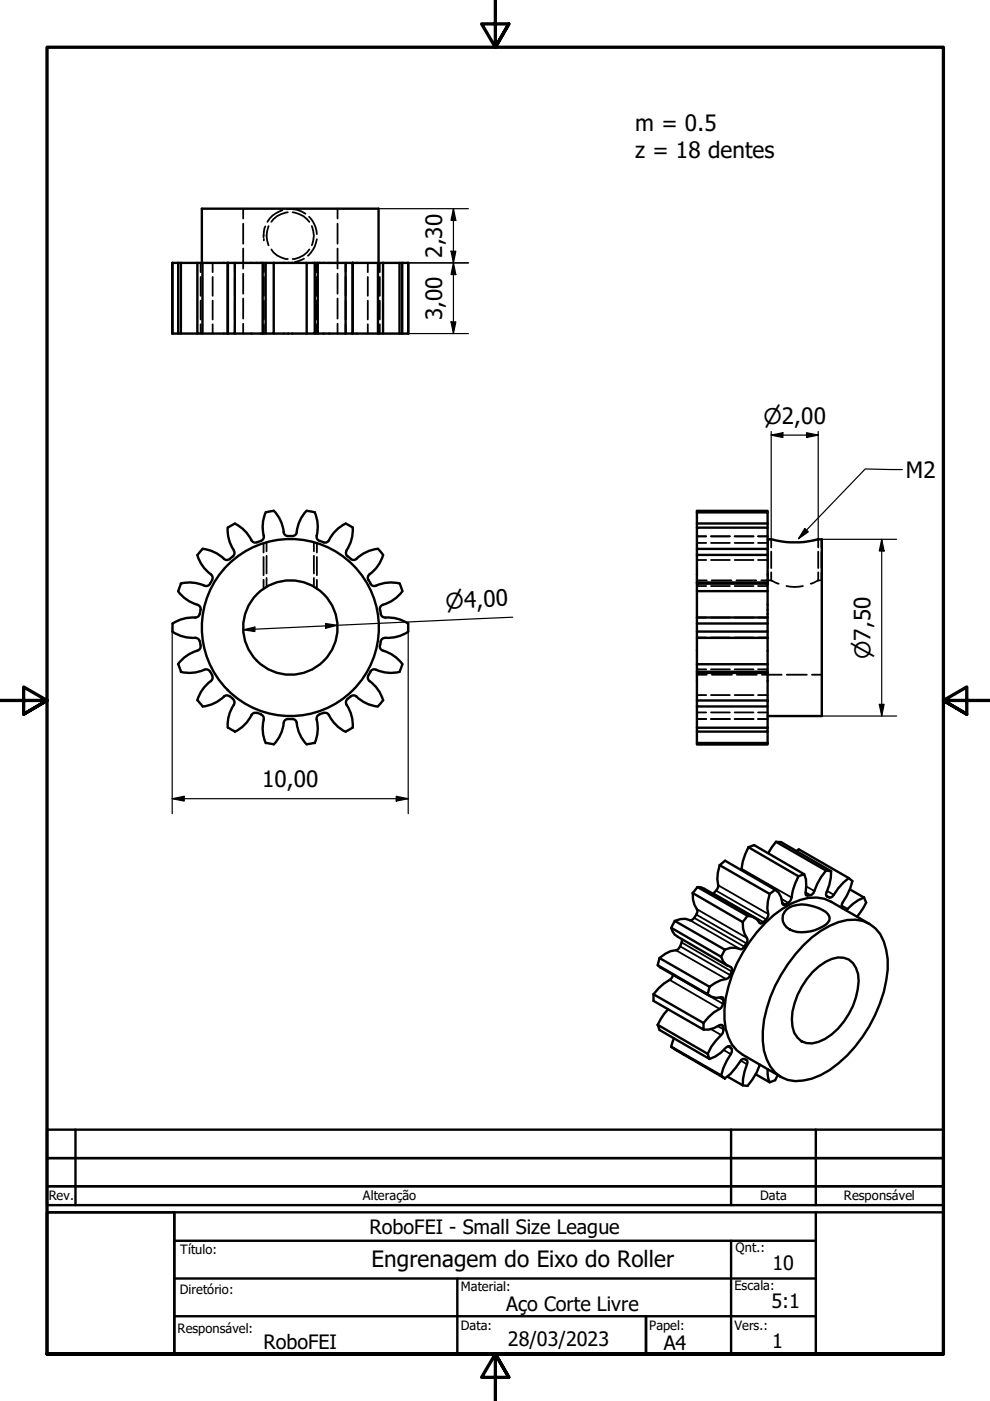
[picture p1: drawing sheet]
<svg xmlns="http://www.w3.org/2000/svg" width="210mm" height="297mm" viewBox="0 0 210 297" stroke-linecap="round" stroke-linejoin="round" font-family="sans-serif">
<!-- layer: Oculto (ISO) -->
<g fill="none" stroke="#000" stroke-width=".38">
<path d="M42.5 55.7v2M42.5 58.7v4M45.1 55.7v2M45.1 58.7v4M49.8 55.7v2M49.8 58.7v4M51.6 44.2v2.1M51.6 47.4v4.3M51.6 52.7v4.2M51.6 58v4.3M55.9 50.7v.3M55.9 55.7v2"/>
<path d="M55.9 58.7v4M56.3 48l-.2 .4-.2 1.9M57 47.9a4.9 4.9 0 0 0 0 4.1M57.5 52.9a4.3 4.3 0 0 0 3.5 2M59.9 44.6a5.3 5.3 0 0 0-3.2 2.4M60.8 44.4a5.3 5.3 0 0 1 4 .9M61 45a5.2 5.2 0 0 0-3.5 2M62 45a5.4 5.4 0 0 1 3.6 2M64.5 54.8l-2 .7M65.5 46a5.8 5.8 0 0 1 1.7 3.6M65.6 52.9a4.6 4.6 0 0 1-3.6 2M66.1 47.9a4.9 4.9 0 0 1 0 4.1"/>
<path d="M67.1 55.7v2M67.1 58.7v4M67.2 50.7a5.8 5.8 0 0 1-1.9 3.5M71.6 44.2v2.1M71.6 47.4v4.3M71.6 52.7v4.2M71.6 58v4.3M73.3 55.7v2M73.3 58.7v4M78 55.7v2M78 58.7v4M80.5 55.7v2"/>
<path d="M80.5 58.7v4M42.5 63.7v4M42.5 68.8v1.9M45.1 63.7v4M45.1 68.8v1.9M49.8 63.7v4M49.8 68.8v1.9M51.6 63.3v4.2M51.6 68.6v2.1M55.9 63.7v4M55.9 68.8v1.9M67.1 63.7v4"/>
<path d="M67.1 68.8v1.9M71.6 63.3v4.2M71.6 68.6v2.1M73.3 63.7v4M73.3 68.8v1.9M78 63.7v4M78 68.8v1.9M80.5 63.7v4M80.5 68.8v1.9M55.9 115.2v1.9M55.9 118.1v3.9M56.5 115v1.9"/>
<path d="M56.5 117.8v3.8M66.5 115v1.9M66.5 117.8v3.8M67.2 115.2v1.9M67.2 118.1v3.9M147.8 113.7h1.9M147.8 118.7h1.9M147.8 115.1h1.9M150.7 113.7h4M150.7 118.7h4M150.7 115.1h4M155.8 113.7h4"/>
<path d="M155.8 118.7h4M155.8 115.1h4M160.7 113.7h2.1M160.7 118.7h2.1M160.7 115.1h2.1M162.8 114.3v1.8M162.8 117v3.4M163.5 114.3v1.8M163.5 117v3.4M173.5 114.3v1.8M173.5 117v3.4M174.2 114.3v1.8"/>
<path d="M174.2 117v3.4M55.9 122.9v1.9M56.5 122.5v1.9M66.5 122.5v1.9M67.2 122.9v1.9M147.8 123h2.1M147.8 124.3h1.9M147.8 130.9h1.9M147.8 135.2h1.9M150.7 124.3h4M150.7 130.9h4M150.7 135.2h4"/>
<path d="M150.9 123h4.2M155.8 124.3h4M155.8 130.9h4M155.8 135.2h4M156.1 123h4.2M160.7 124.3h2.1M160.7 130.9h2.1M160.7 135.2h2.1M161.4 123h2.1M162.8 121.3v1.7M163.5 123l1.6 .7M163.5 121.3v1.7"/>
<path d="M166.8 124.3a8.1 8.1 0 0 0 3.4 0M173.5 123l-1.6 .7M173.5 121.3v1.7M173.5 123h.2M174 123h.2M174.2 121.3v1.7M147.8 143.1h2.1M147.8 152.4h1.9M147.8 147.4h1.9M147.8 151.1h1.9M147.8 141.9h1.9M150.7 152.4h4"/>
<path d="M150.7 147.4h4M150.7 151.1h4M150.7 141.9h4M150.9 143.1h4.3M155.8 152.4h4M155.8 147.4h4M155.8 151.1h4M155.8 141.9h4M156.2 143.1h4.3M160.7 152.4h2.1M160.7 147.4h2.1M160.7 151.1h2.1"/>
<path d="M160.7 141.9h2.1M161.5 143.1h4.2M166.8 143.1h4.3M172.1 143.1h2.1"/>
</g>
<g fill="none" stroke="#000" stroke-width=".51">
<path d="M36.6 55.7h1.2M37.8 55.7h.6v15M37.8 55.7v15M38.4 55.7h3.4M41.8 55.7h1.1v15h-1.1zM42.8 55.7v-11.5h37.5v11.5M42.9 55.7h5.4M48.3 55.7v15M48.3 55.7h1.5v15h-1.5M49.8 55.7h6.5M55.7 55.7v15M56.3 55.7h1.7v15h-1.7z"/>
<path d="M58 55.7h7M65 55.7h1.7v15h-1.7zM66.7 55.7h6.6M67.4 55.7v15M73.3 55.7h1.4v15h-1.4zM74.7 55.7h5.4M74.8 55.7v15M80.1 55.7h1.1v15h-1.1zM81.2 55.7h3.5v15M84.7 55.7h1.9M85.3 55.7v15M86.6 55.7v15"/>
<path d="M36.6 70.7l-.1-15v15h5.3M42.9 70.7h5.4M49.8 70.7h6.5M58 70.7h7M66.7 70.7h6.6M74.7 70.7h5.4M81.2 70.7h4.1M85.3 70.7h1.3M41.8 117.7l.6 1.3 .7 1.3 1.6 1.5M41.9 117.6l1.1-1.3 1.4 .4 1.3 .5 1.8 1.3M47.5 118.5a.92 .92 0 0 0 1.2 0M48.3 111.8v1.5l.3 1.4 1 2"/>
<path d="M49.4 117.9l-.6 .6M49.6 116.7a.92 .92 0 0 1-.2 1.3M49.8 111a8.4 8.4 0 0 1 3.7 3.8l.6 .2h.4M49.8 111l-1.5 .8M55.3 114.7l-.8 .3M56.3 108.6a8.4 8.4 0 0 0-.4 5.3l-.3 .6-.3 .2M56.4 108.6l1.6-.3 1.3 1.7 .6 1.4 .3 1.4M60.1 112.8a.92 .92 0 0 0 1 .9M61.1 113.7h.9M62.9 112.8l.5-2.1a6.4 6.4 0 0 1 1.7-2.4l1.6 .3a8.4 8.4 0 0 1 .4 5.3l.3 .6 .3 .2M62.9 112.8a.92 .92 0 0 1-.9 .9M73.3 111a8.4 8.4 0 0 0-3.7 3.8 1.69 1.69 0 0 1-1.8-.1"/>
<path d="M73.3 111l1.5 .8-.2 2.2-.4 1.4-.7 1.3M73.5 116.7a1.08 1.08 0 0 0 .6 1.6l.3 .2M80.1 116.4a8.3 8.3 0 0 0-4.8 2.3h-.6l-.3-.2M80.1 116.3l1.1 1.4M81.2 117.7a8.4 8.4 0 0 1-3.1 4.3 1.64 1.64 0 0 0 .5 1.7M147.8 116.4v-4.5h15v4.5M147.8 116.4h15v1.3h-15zM147.8 108.6h15v2.4M147.8 117.7v6M147.8 111h15M162.8 114.3h.7a19.9 19.9 0 0 0 10 0h.7v37.5h-11.4M162.8 108.6v-.3h-15v3.6"/>
<path d="M162.8 111v.9M162.8 117.7v6M36.6 133.9l1.3 .7 1.3 .5 2.2 .1M36.6 132.2v1.7M37.7 125.3a8.5 8.5 0 0 0 4.5 3.1l.3 .5v.4M38.3 123.7l2.2-.2 1.4 .2 1.4 .5M38.4 123.7l-.6 1.6M41.4 135.2a.92 .92 0 0 1 .9 .8M41.4 130.9l-1.4 .1-1.5 .3-1.9 .9M41.9 138l-1.4 .5-1.2 .8-1.6 1.5M42.3 130.1a.92 .92 0 0 1-.9 .8M42.4 136l.1 .8"/>
<path d="M42.5 136.9a.92 .92 0 0 1-.6 1M42.5 129.3l-.1 .8M44.5 123.8a.92 .92 0 0 1-1.2 .4M44.7 121.8a.92 .92 0 0 1 .3 1.2M45 123l-.4 .7M78.5 123.8a.92 .92 0 0 0 1.2 .4M79.8 124.2l2-.6 1.5-.1 1.4 .2 .6 1.6M80.5 136.9a.92 .92 0 0 0 .7 1M80.6 129.3l.1 .5a.97 .97 0 0 0 1 1.1M81.2 138l2 .8 1.1 .9 1 1.1M81.7 135.2a1.11 1.11 0 0 0-1.1 1.4v.2M81.7 130.9l2.2 .2 1.4 .4 1.3 .7"/>
<path d="M85.3 125.4a8.5 8.5 0 0 1-4.4 3l-.4 .5v.4M86.5 132.2v1.7M86.6 133.9l-2 1-1.4 .3h-1.5M147.8 130.9v1.3h15M147.8 132.2v8.6h15M147.8 123.7h15v1.6h-15zM147.8 125.3v5.6M147.8 130.9h15M147.8 123.5h15M147.8 135.2h15M162.8 132.2v1.7h-15M162.8 135.2v5.6"/>
<path d="M162.8 125.3v6.9M162.8 133.9v1.3M37.8 140.8l.6 1.6M41.9 148.4l1.1 1.4M43.3 142l-2.1 .6-1.4 .1-1.5-.3M43.3 142a1.18 1.18 0 0 1 1.5 .9l.2 .2M44.7 144.4l-1.1 1-.9 1.1-.9 2M45 143.2a.92 .92 0 0 1-.3 1.2M47.5 147.7l-1.8 1.3-1.3 .5-1.4 .3M48.3 154.3l1.5 .8M48.7 147.7a.92 .92 0 0 0-1.2 0M48.8 147.6a1.44 1.44 0 0 1 .4 2.5l-.8 2-.1 2.2"/>
<path d="M53.3 151.6l-1.2 1.8-1.1 1-1.2 .8M54.5 151.2a.92 .92 0 0 0-1.2 .4M54.5 151.1l.8 .3M55.3 151.5a.92 .92 0 0 1 .6 1.1M55.9 152.6l-.2 1.4 .1 1.5 .5 2.1M61.1 152.4a.89 .89 0 0 0-.9 .9l-.6 2.1-1.1 1.9-.4 .5-1.7-.3M61.1 152.4h.9M62 152.4a.89 .89 0 0 1 .9 .9l.5 2.1a6.4 6.4 0 0 0 1.7 2.4l1.6-.3M67.1 152.6l.3 2.1-.2 1.5-.5 1.4M67.7 151.5a.92 .92 0 0 0-.6 1.1M68.6 151.2a.92 .92 0 0 1 1.2 .4M68.6 151.1l-.8 .3"/>
<path d="M69.7 151.6l.8 1.2 1 1.1 1.8 1.3M73.5 149.4l.9 2 .3 1.4 .1 1.5-1.5 .8M74.4 147.7a.92 .92 0 0 1 1.2 0l1.1 .9 1.3 .7 2.1 .5M74.4 147.6l-.5 .4a1.03 1.03 0 0 0-.4 1.4M78.1 143.2a.92 .92 0 0 0 .3 1.2l1 1 .9 1.1 .9 2M79.7 142a1.09 1.09 0 0 0-1.4 .9l-.2 .2M79.8 142l1.3 .5 1.5 .2 2.1-.3M81.2 148.5l-1.1 1.3M85.3 140.8l-.6 1.6M147.8 148.5h15v1.3h-15zM147.8 157.5h15v.3h-15zM147.8 149.8v4.5h15"/>
<path d="M147.8 154.3v.8h15v-.8M147.8 140.8v7.7M147.8 155.1v2.4M147.8 142.7h15M162.8 140.8v1.6h-15M162.8 142.4v6.1M162.8 149.8v4.5M162.8 155.1v2.4M158.7 179.6a12.7 12.7 0 0 0-1.5 4.9M158.7 179.6l1.2-.4 10.6 6.1M158.7 179.6l10.6 6.2M164.5 178.5l-1.6 2.4"/>
<path d="M164.5 178.5l10.6 6.1M164.5 178.5h1.1l10.6 6.2M142.3 196.7l.8 1.5 .6 .4 10.6 6.2M143.1 195.2l10.6 6.1-.8 1.6-10.6-6.2zM144.6 199.1a2.45 2.45 0 0 1-1.3 2.4l-1.1 .2-1.2 .5-1.2 .9M146.9 189.3a5.9 5.9 0 0 0 1 3.8 2.21 2.21 0 0 1-1.6 2l-.9-.3-1.1 .1-1.2 .3M146.9 189.3l10.6 6.2M147.9 188.1h.8l.7 .4 10.6 6M147.9 188.1l10.6 6.1M147.9 188.1l-1 1.2M152.6 183.4a8.3 8.3 0 0 0-.3 4.7l-.5 .7-.6 .7M152.6 183.4l1.1-.9 10.6 6.1"/>
<path d="M152.6 183.4l10.6 6.1M157.5 195.5a5.9 5.9 0 0 0 1 3.7 3.1 3.1 0 0 1-1.3 2.1 4.3 4.3 0 0 0-3.5 0M158.5 194.2l-1 1.3M163.2 189.5a8.3 8.3 0 0 0-.3 4.7l-.2 .4a2.7 2.7 0 0 1-1.5 1.2 3.3 3.3 0 0 0-2.7-1.6M164.3 188.6l-1.1 .9M166.8 192.8a6.3 6.3 0 0 1 6-.5 5.2 5.2 0 0 1 3 2 1.49 1.49 0 0 1-.7 1.8 8.3 8.3 0 0 1-7 1.2 2.63 2.63 0 0 1-2.1-1.8 2.63 2.63 0 0 1 .8-2.7zM168.8 180.5l.6-.4 10.6 6.1 .7 .6a15.7 15.7 0 0 1-2.2 4.9l-.1 .4 .2 .5M169.3 185.8a14.6 14.6 0 0 0-1.6 4.9 2.2 2.2 0 0 1-1.5 1.2l-.3-.1a3.9 3.9 0 0 0-1.6-3.2M170.5 185.3l-1.2 .5M175.1 184.6a14.8 14.8 0 0 0-2.6 4.7 1.56 1.56 0 0 1-1.6 .6l-.1-.3a8.6 8.6 0 0 0-.3-4.3M175.1 184.6l1.1 .1M176.2 184.7a11.9 11.9 0 0 1-1.1 4.9l.3 .5 .5 .2 .6-.2a14.7 14.7 0 0 1 3.5-3.9"/>
<path d="M180.2 188.6l3 1.7M183.2 190.3l.4 1.1-1.9 3M183.2 190.3a11.7 11.7 0 0 0-3.9 2.7M184.3 195.9l-8.1-4.7a7.9 7.9 0 0 0-6.5-.4 22.5 22.5 0 0 0-10.8 9 27.9 27.9 0 0 0-5.3 16.3 9.2 9.2 0 0 0 3.9 7.5l8.1 4.7M138.6 210.8v1.4l10.6 6.1v-1.4M138.6 210.8l10.6 6.1M139.4 217.3l.4 1.1 10.6 6.1-.3-1.1M139.4 217.3l10.7 6.1M139.4 204.6l.6 .5 10.6 6.1M139.8 203.1l10.6 6.1-.3 1.6-10.7-6.2zM141.7 214l-.9 1-1.4 2.3M142.7 206.7a2.53 2.53 0 0 1-1.9 1.8l-1.2 1-1 1.3"/>
<path d="M149.2 218.3a6.8 6.8 0 0 0 3.7-1h.3a1.69 1.69 0 0 1-.3 2.1l-2.1 2.5-.7 1.5M150.1 210.8a3.4 3.4 0 0 0 3.1 .6 2.41 2.41 0 0 1-1.8 3.2l-1.2 1-1 1.3M152.9 202.9a3.7 3.7 0 0 0 2.2 2.3 2.28 2.28 0 0 1-2.3 2.6l-1.2 .6-1.2 .8M170.4 200.4a17.9 17.9 0 0 1 9.2-5.3 7.1 7.1 0 0 1 8.3 6.3 19.3 19.3 0 0 1-1.3 11.4 28.2 28.2 0 0 1-12.6 15.2 10.6 10.6 0 0 1-7 1 6.9 6.9 0 0 1-4.4-4.4 16.5 16.5 0 0 1 0-10.7 31.9 31.9 0 0 1 7.8-13.5zM172.3 206.1a9.7 9.7 0 0 1 5.4-3.1 3.6 3.6 0 0 1 3.8 2.2 8.7 8.7 0 0 1 0 6.2 14.7 14.7 0 0 1-8 9.5 3.8 3.8 0 0 1-5.5-3.2 14.7 14.7 0 0 1 4.3-11.6zM142.3 221.9l10.6 6.1 .8 .6zM142.9 220.1l-.6 1.8M150.4 224.5a10.1 10.1 0 0 0 3.9-2.6l.3-.1a1.12 1.12 0 0 1 .3 1.7l-1.5 3-.5 1.5M153.7 228.6a14.2 14.2 0 0 0 3.5-3.9 .87 .87 0 0 1 1.2 .2l.1 .3a13.8 13.8 0 0 0-1 4.9M154.2 228.3l3.3 1.8M160.2 227.8l3 1.7 1.1-.5 .6-1M161.1 225.7a12.4 12.4 0 0 1-2.6 4.5l-1-.1"/>
<path d="M162.8 226.7l.1 1.9 .3 .9"/>
<circle cx="61.6" cy="133" r="10"/>
<circle cx="61.6" cy="133" r="18.8"/>
</g>
<g fill="none" stroke="#000" stroke-width=".38">
<path d="M144.5 199.8l10.6 6.2M146.3 195.1l10.6 6.1M147.2 194.6l10.6 6.1M147.6 193.9l10.6 6.1M147.8 192.8l10.6 6.1M151.3 189.4l10.6 6.1M151.8 188.8l10.6 6.1M152.3 187.7l10.6 6.1M157.2 184.2l10.6 6.1M165.7 190.5l1.4 .9M165.9 191.4l.6 .4M170.8 189.7l.5 .2"/>
<path d="M170.8 189.2l1 .6M170.9 187.9l1.8 1M175.2 189.9l.7 .4M175.3 190l.1 .1M175.4 188.9l1.4 .8M178.4 191.9l1.3 .8M142 207.8l10.6 6.1M142.7 206.7l10.6 6.1M143.3 201.5l10.6 6.1M144.2 200.6l10.6 6.1M150.8 218.2l2.1 1.2M152.2 217.6l1.2 .6"/>
<path d="M152.5 211.5l.9 .6M152.7 217.3l.6 .3M153.4 222.6l1.5 .9M154.2 221.9l.9 .5M154.6 221.8l.2 .1M157 224.8l1.4 .9"/>
</g>
<circle cx="142.7" cy="206.7" r=".25" fill="#000"/>
<!-- layer: Borda (ISO) -->
<path d="M105 0v10l-2.9-4.9h5.8l-2.9 4.9 2.9-4.9M0 148.5h10l-5-2.8v5.7l5-2.9-5 2.9M210 148.5h-10l5-2.8v5.7l-5-2.9 5 2.9M10 287.1v-277.1h190v277.1h-190h190M107.9 292l-2.9-4.9 2.9 4.9h-5.8l2.9-4.9v9.9" fill="none" stroke="#000" stroke-width=".7"/>
<path d="M10 239.5h190v6h-190zM16 239.5v16M155 239.5v16M173 239.5v16M10 257h27v30.1h-27zM10 245.5h190v6h-190zM10 251.5h190v4h-190zM37 263.1h136M137 287.1v-8v8" fill="none" stroke="#000" stroke-width=".51"/>
<path d="M10 257h190v30.1h-190zM37 257v30.1M173 257v30.1M37 279.1h136M37 271.1h136M97 271.1v16M155 263.1v24" fill="none" stroke="#000" stroke-width=".51"/>
<g fill="none" stroke="#000" stroke-width=".25">
<path d="M80.1 55.7h19.2M80.3 44.2h19M95.6 53.3h1l-.5 2.4zM96.1 44.2l.5 2.5h-1zM96.1 55.7l.5 2.5h-1zM96.1 44.2v26.5M80.1 70.7h19.2M95.6 68.2h1l-.5 2.5zM163.5 92.3l2.5-.6v1.1zM163.5 92.3h10M163.5 91.5v22.8M171 91.7l2.5 .6-2.5 .5z"/>
<path d="M173.5 91.5v22.8M174.2 114.3h15.9M186.9 114.3l.6 2.5h-1.1zM186.9 114.3v37.5M36.5 133.1v39.4M51.6 133.5l2.4-.5v.9zM69 132.2l2.5 .4-2.5 .6zM86.6 133.1v39.4M108.7 130.9l-57.1 2.6M174.2 151.8h15.9M186.4 149.3h1.1l-.6 2.5zM36.5 169.3l2.6-.5v1z"/>
<path d="M36.5 169.3h50.1M84 168.8l2.6 .5-2.6 .5z"/>
</g>
<g fill="#000">
<path d="M95.6 53.3h1l-.5 2.4z" fill-rule="evenodd"/>
<path d="M96.1 44.2l.5 2.5h-1z" fill-rule="evenodd"/>
<path d="M96.1 55.7l.5 2.5h-1z" fill-rule="evenodd"/>
<path d="M95.6 68.2h1l-.5 2.5z" fill-rule="evenodd"/>
<path d="M163.5 92.3l2.5-.6v1.1z" fill-rule="evenodd"/>
<path d="M171 91.7l2.5 .6-2.5 .5z" fill-rule="evenodd"/>
<path d="M186.9 114.3l.6 2.5h-1.1z" fill-rule="evenodd"/>
<path d="M51.6 133.5l2.4-.5v.9z" fill-rule="evenodd"/>
<path d="M69 132.2l2.5 .4-2.5 .6z" fill-rule="evenodd"/>
<path d="M186.4 149.3h1.1l-.6 2.5z" fill-rule="evenodd"/>
<path d="M36.5 169.3l2.6-.5v1z" fill-rule="evenodd"/>
<path d="M84 168.8l2.6 .5-2.6 .5z" fill-rule="evenodd"/>
</g>
<path d="M191.3 99.6l-7.8-.2-14.2 14.8M170.6 112.1l.8 .7-2.1 1.4z" fill="none" stroke="#000" stroke-width=".25"/>
<path d="M170.6 112.1l.8 .7-2.1 1.4z" fill-rule="evenodd" fill="#000"/>
<g font-size="4.8">
<text x="134.7" y="27.7">m = 0.5</text>
<text x="134.7" y="33.5">z = 18 dentes</text>
<text x="93.7" y="54.7" transform="rotate(-90 93.7 54.7)">2,30</text>
<text x="93.7" y="67.9" transform="rotate(-90 93.7 67.9)">3,00</text>
<text x="192.1" y="101.3">M2</text>
<text x="55.6" y="166.9">10,00</text>
<text x="78.7" y="268.6">Engrenagem do Eixo do Roller</text>
</g>
<g font-size="4.6">
<text x="161.9" y="89.8">⌀2,00</text>
<text x="94.6" y="129.1" transform="rotate(-3 94.6 129.1)">⌀4,00</text>
<text x="184.5" y="139.7" transform="rotate(-90 184.5 139.7)">⌀7,50</text>
</g>
<g font-size="4.2">
<text x="78.4" y="261.5">RoboFEI - Small Size League</text>
<text x="163.8" y="269.3">10</text>
<text x="107.3" y="277.9">Aço Corte Livre</text>
<text x="163.6" y="277.2">5:1</text>
<text x="55.9" y="286.1">RoboFEI</text>
<text x="107.7" y="285.4">28/03/2023</text>
<text x="140.8" y="286.2">A4</text>
<text x="163.7" y="285.9">1</text>
</g>
<g font-size="2.7">
<text x="10.4" y="254.5">Rev.</text>
<text x="77" y="254.5">Alteração</text>
<text x="161.2" y="254.5">Data</text>
<text x="178.9" y="254.4">Responsável</text>
<text x="38.2" y="265.9">Título:</text>
<text x="156" y="265.4">Qnt.:</text>
<text x="38.1" y="274.4">Diretório:</text>
<text x="97.7" y="273.7">Material:</text>
<text x="155.7" y="273.6">Escala:</text>
<text x="97.7" y="282">Data:</text>
<text x="137.7" y="281.9">Papel:</text>
<text x="155.7" y="282">Vers.:</text>
<text x="37.7" y="282.6">Responsável:</text>
</g>
</svg>
